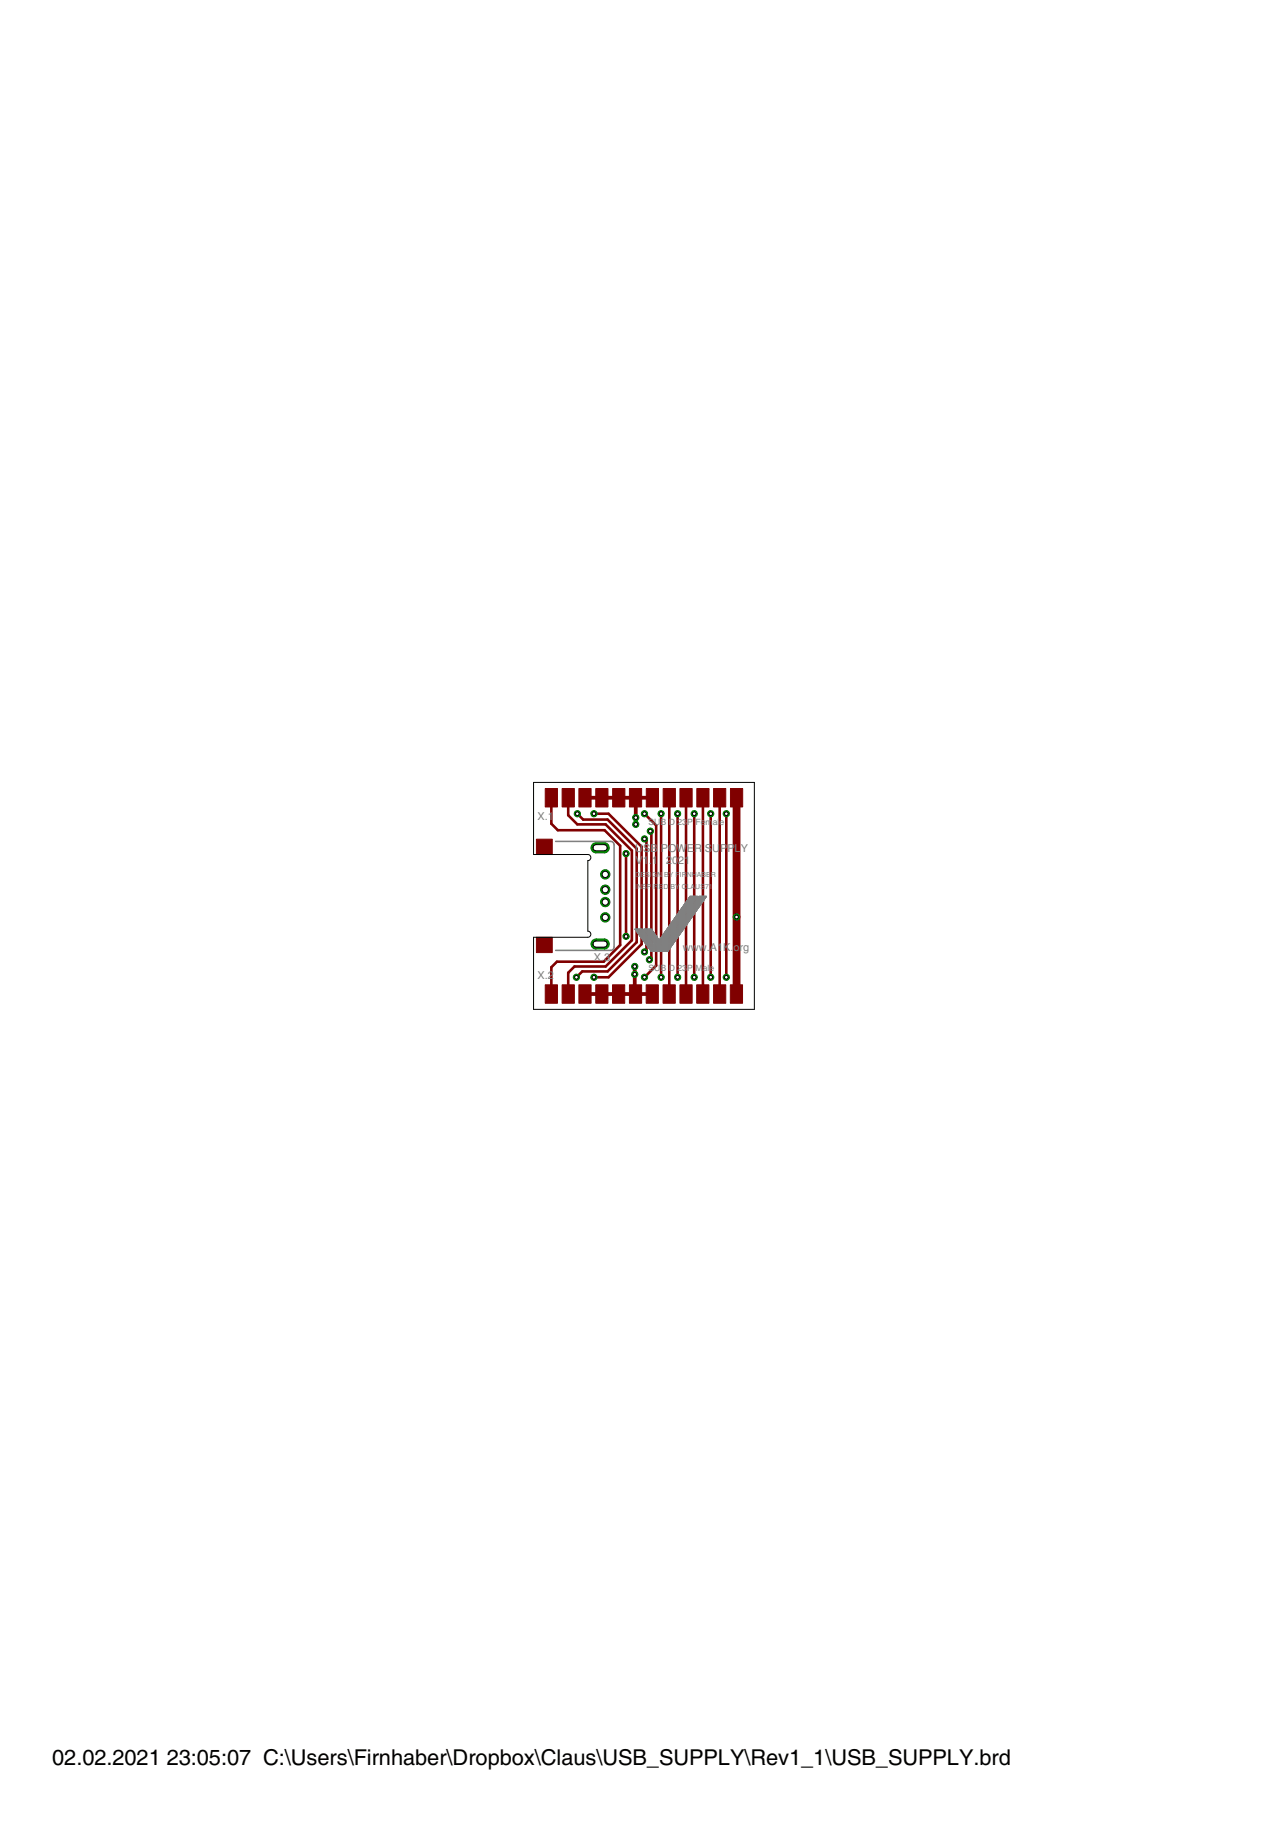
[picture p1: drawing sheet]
<svg xmlns="http://www.w3.org/2000/svg" width="210mm" height="297mm" viewBox="0 0 210 297" stroke-linecap="round" stroke-linejoin="round" font-family="sans-serif">
<g fill="#800000" stroke="#800000" stroke-width=".16">
<path d="M108.1 128.5h2v3h-2z"/>
<path d="M110.8 128.5h2v3h-2z"/>
<path d="M113.6 128.5h1.9v3h-1.9z"/>
<path d="M116.3 128.5h2v3h-2z"/>
<path d="M119 128.5h2v3h-2z"/>
<path d="M105.3 128.5h2v3h-2z"/>
<path d="M102.6 128.5h2v3h-2z"/>
<path d="M99.8 128.5h2v3h-2z"/>
<path d="M97.1 128.5h2v3h-2z"/>
<path d="M94.3 128.5h2v3h-2z"/>
<path d="M91.6 128.5h2v3h-2z"/>
<path d="M88.9 128.5h1.9v3h-1.9z"/>
<path d="M99.8 160.5h2v3h-2z"/>
<path d="M97.1 160.5h2v3h-2z"/>
<path d="M94.3 160.5h2v3h-2z"/>
<path d="M91.6 160.5h2v3h-2z"/>
<path d="M88.9 160.5h1.9v3h-1.9z"/>
<path d="M102.6 160.5h2v3h-2z"/>
<path d="M105.3 160.5h2v3h-2z"/>
<path d="M108.1 160.5h1.9v3h-1.9z"/>
<path d="M110.8 160.5h2v3h-2z"/>
<path d="M113.5 160.5h2v3h-2z"/>
<path d="M116.3 160.5h2v3h-2z"/>
<path d="M119 160.5h2v3h-2z"/>
<path d="M87.4 136.7h2.6v2.5h-2.6z"/>
<path d="M87.4 152.7h2.6v2.5h-2.6z"/>
</g>
<g fill="none" stroke="#800000" stroke-width=".42">
<path d="M89.9 130v4.2l1 1.1h7.6l2.6 2.5v16.2l-2.7 2.7h-7.6l-.9 .9v4.4M92.6 130v2.8l1.5 1.5h4.6l4.3 4.3v14.6l-4.3 4.3h-5.1l-1 1v3.5M94.1 132.6l.9 .9h4l4.8 4.8v15.2l-4.8 4.8h-4.1l-1 .9M96.8 132.6h2.4l5.4 5.4v15.8l-5.4 5.4h-2.4M102 139.1v13.5M105 136.7l.3 .3v17.8l-.3 .3M105 132.6l1.9 1.9v22.8l-1.9 1.9M106 135.4l.2 .2v20.5l-.4 .3M107.7 132.6v26.6M109.1 130v32M110.4 132.6v26.6M111.8 130v32"/>
<path d="M113.1 132.6v26.6M114.6 130l-.1 32M115.8 132.6v26.6M117.3 130v32M118.4 132.6v26.6M109.1 162h.1M117.3 162h.1"/>
</g>
<path d="M120 130v32M120 162v.1M120 162h.1" fill="none" stroke="#800000" stroke-width="1.3"/>
<path d="M95.3 130h11M103.6 130v4.3M103.4 157.5v4.5M95.3 162h11" fill="none" stroke="#800000" stroke-width=".61"/>
<circle cx="98.6" cy="145" r=".76" fill="#008000" stroke="#008000" stroke-width=".16"/>
<circle cx="98.6" cy="145" r=".51" fill="#fff" stroke="#000" stroke-width=".16"/>
<circle cx="98.6" cy="147" r=".76" fill="#008000" stroke="#008000" stroke-width=".16"/>
<circle cx="98.6" cy="147" r=".51" fill="#fff" stroke="#000" stroke-width=".16"/>
<circle cx="98.6" cy="142.5" r=".76" fill="#008000" stroke="#008000" stroke-width=".16"/>
<circle cx="98.6" cy="142.5" r=".51" fill="#fff" stroke="#000" stroke-width=".16"/>
<circle cx="98.6" cy="149.5" r=".76" fill="#008000" stroke="#008000" stroke-width=".16"/>
<circle cx="98.6" cy="149.5" r=".51" fill="#fff" stroke="#000" stroke-width=".16"/>
<path d="M96.7 137.6l.5-.2h1.3a.7 .7 0 0 1 .6 .7 .7 .7 0 0 1-.5 .7h-1.5a.7 .7 0 0 1-.6-.5 .7 .7 0 0 1 .2-.7zM96.7 153.2l.5-.1h1.3a.7 .7 0 0 1 .6 .7 .7 .7 0 0 1-.5 .7h-1.5a.7 .7 0 0 1-.6-.5 .7 .7 0 0 1 .2-.8z" fill="none" stroke="#008000" stroke-width=".42"/>
<circle cx="102" cy="152.6" r=".51" fill="#008000" stroke="#008000" stroke-width=".16"/>
<circle cx="102" cy="152.6" r=".3" fill="#fff" stroke="#000" stroke-width=".16"/>
<circle cx="102" cy="139.1" r=".51" fill="#008000" stroke="#008000" stroke-width=".16"/>
<circle cx="102" cy="139.1" r=".3" fill="#fff" stroke="#000" stroke-width=".16"/>
<circle cx="96.8" cy="159.2" r=".51" fill="#008000" stroke="#008000" stroke-width=".16"/>
<circle cx="96.8" cy="159.2" r=".3" fill="#fff" stroke="#000" stroke-width=".16"/>
<circle cx="96.8" cy="132.6" r=".51" fill="#008000" stroke="#008000" stroke-width=".16"/>
<circle cx="96.8" cy="132.6" r=".3" fill="#fff" stroke="#000" stroke-width=".16"/>
<circle cx="105.8" cy="156.4" r=".51" fill="#008000" stroke="#008000" stroke-width=".16"/>
<circle cx="105.8" cy="156.4" r=".3" fill="#fff" stroke="#000" stroke-width=".16"/>
<circle cx="106" cy="135.4" r=".51" fill="#008000" stroke="#008000" stroke-width=".16"/>
<circle cx="106" cy="135.4" r=".3" fill="#fff" stroke="#000" stroke-width=".16"/>
<circle cx="107.7" cy="159.2" r=".51" fill="#008000" stroke="#008000" stroke-width=".16"/>
<circle cx="107.7" cy="159.2" r=".3" fill="#fff" stroke="#000" stroke-width=".16"/>
<circle cx="107.7" cy="132.6" r=".51" fill="#008000" stroke="#008000" stroke-width=".16"/>
<circle cx="107.7" cy="132.6" r=".3" fill="#fff" stroke="#000" stroke-width=".16"/>
<circle cx="113.1" cy="159.2" r=".51" fill="#008000" stroke="#008000" stroke-width=".16"/>
<circle cx="113.1" cy="159.2" r=".3" fill="#fff" stroke="#000" stroke-width=".16"/>
<circle cx="113.1" cy="132.6" r=".51" fill="#008000" stroke="#008000" stroke-width=".16"/>
<circle cx="113.1" cy="132.6" r=".3" fill="#fff" stroke="#000" stroke-width=".16"/>
<circle cx="118.4" cy="159.2" r=".51" fill="#008000" stroke="#008000" stroke-width=".16"/>
<circle cx="118.4" cy="159.2" r=".3" fill="#fff" stroke="#000" stroke-width=".16"/>
<circle cx="118.4" cy="132.6" r=".51" fill="#008000" stroke="#008000" stroke-width=".16"/>
<circle cx="118.4" cy="132.6" r=".3" fill="#fff" stroke="#000" stroke-width=".16"/>
<circle cx="120" cy="149.4" r=".51" fill="#008000" stroke="#008000" stroke-width=".16"/>
<circle cx="120" cy="149.4" r=".3" fill="#fff" stroke="#000" stroke-width=".16"/>
<circle cx="93.9" cy="159.2" r=".51" fill="#008000" stroke="#008000" stroke-width=".16"/>
<circle cx="93.9" cy="159.2" r=".3" fill="#fff" stroke="#000" stroke-width=".16"/>
<circle cx="94.1" cy="132.6" r=".51" fill="#008000" stroke="#008000" stroke-width=".16"/>
<circle cx="94.1" cy="132.6" r=".3" fill="#fff" stroke="#000" stroke-width=".16"/>
<circle cx="105" cy="155.1" r=".51" fill="#008000" stroke="#008000" stroke-width=".16"/>
<circle cx="105" cy="155.1" r=".3" fill="#fff" stroke="#000" stroke-width=".16"/>
<circle cx="105" cy="136.7" r=".51" fill="#008000" stroke="#008000" stroke-width=".16"/>
<circle cx="105" cy="136.7" r=".3" fill="#fff" stroke="#000" stroke-width=".16"/>
<circle cx="105" cy="159.2" r=".51" fill="#008000" stroke="#008000" stroke-width=".16"/>
<circle cx="105" cy="159.2" r=".3" fill="#fff" stroke="#000" stroke-width=".16"/>
<circle cx="105" cy="132.6" r=".51" fill="#008000" stroke="#008000" stroke-width=".16"/>
<circle cx="105" cy="132.6" r=".3" fill="#fff" stroke="#000" stroke-width=".16"/>
<circle cx="110.4" cy="159.2" r=".51" fill="#008000" stroke="#008000" stroke-width=".16"/>
<circle cx="110.4" cy="159.2" r=".3" fill="#fff" stroke="#000" stroke-width=".16"/>
<circle cx="110.4" cy="132.6" r=".51" fill="#008000" stroke="#008000" stroke-width=".16"/>
<circle cx="110.4" cy="132.6" r=".3" fill="#fff" stroke="#000" stroke-width=".16"/>
<circle cx="115.8" cy="159.2" r=".51" fill="#008000" stroke="#008000" stroke-width=".16"/>
<circle cx="115.8" cy="159.2" r=".3" fill="#fff" stroke="#000" stroke-width=".16"/>
<circle cx="115.8" cy="132.6" r=".51" fill="#008000" stroke="#008000" stroke-width=".16"/>
<circle cx="115.8" cy="132.6" r=".3" fill="#fff" stroke="#000" stroke-width=".16"/>
<circle cx="103.4" cy="157.5" r=".51" fill="#008000" stroke="#008000" stroke-width=".16"/>
<circle cx="103.4" cy="157.5" r=".3" fill="#fff" stroke="#000" stroke-width=".16"/>
<circle cx="103.4" cy="158.7" r=".51" fill="#008000" stroke="#008000" stroke-width=".16"/>
<circle cx="103.4" cy="158.7" r=".3" fill="#fff" stroke="#000" stroke-width=".16"/>
<circle cx="103.6" cy="134.3" r=".51" fill="#008000" stroke="#008000" stroke-width=".16"/>
<circle cx="103.6" cy="134.3" r=".3" fill="#fff" stroke="#000" stroke-width=".16"/>
<circle cx="103.6" cy="133.2" r=".51" fill="#008000" stroke="#008000" stroke-width=".16"/>
<circle cx="103.6" cy="133.2" r=".3" fill="#fff" stroke="#000" stroke-width=".16"/>
<g fill="none" stroke="#808080" stroke-width=".16">
<path d="M103.5 151.4h1.2M103.5 151.5h1.3M103.6 151.6h1.2M103.6 151.6h1.3M103.7 151.6l1.2 .1M103.7 151.7h1.2M103.7 151.7l1.3 .1M103.8 151.8h1.2M103.8 151.9h1.3M103.9 152h1.2M103.9 152l1.3 .1M104 152.1h1.2"/>
<path d="M104 152.2h1.3M104.1 152.2h1.2M104.1 152.3h1.2M104.1 152.3h1.3M104.2 152.4h1.2M104.2 152.4l1.3 .1M104.3 152.5h1.2M104.3 152.6h1.3M104.4 152.6h1.2M104.4 152.7h1.2M104.4 152.7h1.3M104.5 152.8h1.2"/>
<path d="M104.5 152.8l1.2 .1M104.6 152.9h1.2M104.6 152.9l1.2 .1M104.6 153h1.2M104.7 153h1.2M104.7 153.1h1.2M104.8 153.1l1.2 .1M104.8 153.2h1.2M104.9 153.3h1.1M104.9 153.3h1.2M104.9 153.4h1.2M104.9 151.4h1.3"/>
<path d="M104.9 153.4h1.3M105 153.5h1.2M105 151.5h1.2M105 151.5h1.3M105.1 153.5l1.2 .1M105.1 151.6h1.2M105.1 153.6h1.2M105.1 151.6l1.2 .1M105.1 153.7h1.2M105.1 151.7h1.3M105.2 153.7h1.2M105.2 151.7h1.2"/>
<path d="M105.2 153.8h1.2M105.2 151.7l1.2 .1M105.2 151.8h1.2M105.2 151.8h1.3M105.3 153.8h1.1M105.3 151.9h1.2M105.3 153.9h1.2M105.3 153.9l1.2 .1M105.3 152h1.3M105.4 154h1.2M105.4 152h1.2M105.4 154l1.2 .1"/>
<path d="M105.4 152l1.2 .1M105.4 154.1h1.2M105.4 152.1h1.3M105.5 154.1h1.2M105.5 152.1h1.2M105.5 154.2h1.2M105.5 152.2h1.2M105.5 154.2h3.9M105.5 152.2h1.3M105.6 154.2h3.8M105.6 152.3h1.2M105.6 154.3h3.7"/>
<path d="M105.6 152.4h1.2M105.6 154.4h3.7M105.7 152.4h1.2M105.7 154.5h3.5M105.7 152.4l1.2 .1M105.7 152.5h1.2M105.7 152.5h1.3M105.8 154.6h3.4M105.8 152.6h1.2M105.8 154.6h3.3M105.9 154.6h3.2M105.9 152.7h1.2"/>
<path d="M105.9 154.7h3.2M105.9 154.7h3.1M105.9 154.8h3.1M105.9 152.8h1.3M106 154.8h3M106 152.8h1.2M106 154.9h2.9M106 152.8l1.2 .1M106 152.9h1.2M106.1 154.9l1.3 .1M106.1 152.9h1.2M106.1 155h1.3"/>
<path d="M106.1 153h1.2M106.2 153.1h1.2M106.2 153.1l2.5 .1M106.2 153.2h2.5M106.3 153.2h2.3M106.3 153.3h2.3M106.4 153.4h2.1M106.4 153.5h2.1M106.5 153.5h1.9M106.5 153.6h1.9M106.6 154.5h.1M106.6 153.6h1.8"/>
<path d="M106.6 153.7h1.7M106.6 154.4h.1M106.7 153.8h1.6M106.7 153.8h1.5M106.7 154.2h.1M106.8 153.9h1.3M106.8 154.1h1.3M106.8 154h1.3M106.8 154v.1M107.1 153.7v.1M107.5 154.8h.1M107.5 154.9h1.4"/>
<path d="M107.5 155h1.4M107.5 153h1.3M107.6 155h1.2M107.6 154.6h.1M107.6 152.9h1.2M107.6 152.9h1.3M107.7 154.5v.1M107.7 155h.1M107.7 154.9h.1M107.7 152.8h1.2M107.7 152.8h1.3M107.8 152.6h1.3"/>
<path d="M107.9 154.2h.1M107.9 154.7h.1M107.9 152.5h1.3M107.9 154.1h.1M107.9 154.6h.1M108 152.3h1.3M108.1 152.3h1.2M108.1 154.1l-1.3 .1h1.3M108.2 153.9h-1.4M108.2 153.8l-1.5 .1M108.3 153.7h-1.7M108.3 154.1h1.2"/>
<path d="M108.3 151.9h1.3M108.4 154h1.2M108.4 151.9h1.2M108.4 153.9h1.2M108.4 151.8h1.2M108.4 151.8h1.3M108.5 153.8h1.2M108.5 151.7h1.2M108.5 153.7h1.2M108.5 153.7h1.3M108.5 151.6h1.3M108.6 151.5h1.3"/>
<path d="M108.7 153.5h1.2M108.7 153.1h-1.2M108.8 153.4h1.2M108.8 153.1h-1.3M108.8 153.3h1.2M108.8 153h-1.2M108.8 151.2h1.3M108.9 151.1h1.2M108.9 153.2h1.3M108.9 152.8l-1.2 .1M108.9 151.1h1.3M108.9 152.8h-1.2"/>
<path d="M108.9 151h1.3M109 153h1.2M109 152.7h-1.2M109.1 150.9h1.2M109.1 152.6h-1.2M109.1 152.5h-1.2M109.2 152.8h1.2M109.2 152.4l-1.3 .1M109.2 150.7h1.2M109.2 152.4h-1.2M109.2 150.6h1.3M109.3 154.4h-3.6"/>
<path d="M109.3 152.6h1.2M109.3 152.3h-1.2M109.3 152.2h-1.2M109.3 150.5h1.3M109.4 152.5h1.2M109.4 152.2h-1.3M109.4 152.1h-1.2M109.4 154.2h-1.2M109.5 152.1h-1.3M109.5 154.1h-1.3M109.5 154.1h-1.2M109.5 152l-1.3 .1"/>
<path d="M109.5 152.3h1.2M109.5 152h-1.3M109.5 154h.1M109.5 152h-1.2M109.5 150.2h1.3M109.6 154h-1.3M109.6 152.2h1.2M109.6 150.1h1.2M109.6 153.9h-1.2M109.6 151.8h-1.2M109.7 153.8l-1.3 .1M109.7 153.8h-1.2"/>
<path d="M109.7 149.9h1.3M109.8 151.6l-1.3 .1M109.8 153.6l-1.2 .1M109.8 151.9h1.2M109.8 151.6h-1.2M109.9 153.6h-1.3M109.9 151.8h1.2M109.9 151.5h-1.3M109.9 153.5l-1.3 .1M109.9 151.4h-1.3M109.9 151.7h1.2M109.9 151.4h-1.2"/>
<path d="M109.9 149.6h1.3M110 153.4h-1.3M110 151.3l-1.3 .1M110 151.3h-1.2M110 149.6h1.2M110 149.5h1.2M110 151.6h1.2M110 151.2h-1.2M110 149.5h1.3M110.1 153.3h-1.3M110.1 151.5h1.2M110.1 149.4h1.2"/>
<path d="M110.1 153.2h-1.3M110.1 151.4h1.3M110.1 149.4h1.3M110.1 153.2h-1.2M110.2 149.3h1.2M110.2 153.1h-1.3M110.2 153.1h-1.2M110.2 151h-1.2M110.3 150.9l-1.3 .1M110.3 153h-1.3M110.3 150.9h-1.3M110.3 152.9l-1.2 .1"/>
<path d="M110.3 151.2h1.2M110.3 152.9h-1.2M110.3 151.1h1.3M110.3 150.8h-1.2M110.3 149h1.3M110.4 152.8l-1.3 .1M110.4 151.1h1.2M110.4 150.8h-1.3M110.4 151h1.2M110.4 150.7h-1.2M110.4 149h1.2M110.4 151h1.3"/>
<path d="M110.5 152.7h-1.3M110.5 148.9h1.2M110.5 152.7h-1.2M110.5 150.6h-1.2M110.5 150.5l-1.2 .1M110.6 152.6h-1.3M110.6 150.5h-1.3M110.6 152.5h-1.3M110.6 150.4h-1.2M110.7 152.4l-1.3 .1M110.7 150.4h-1.3M110.7 152.4h-1.3"/>
<path d="M110.7 150.7h1.2M110.7 150.3h-1.3M110.7 152.4h-1.2M110.7 150.3h-1.2M110.7 148.5h1.3M110.7 150.2l-1.2 .1M110.8 150.2h-1.3M110.8 152.3h-1.3M110.8 152.2h-1.2M110.8 150.1h-1.2M110.9 152.1h-1.3M110.9 150.1h-1.3"/>
<path d="M110.9 150h-1.2M110.9 152l-1.2 .1M111 152h-1.3M111 149.9h-1.3M111 150.2h1.2M111 148.1h1.2M111 151.9h-1.2M111 149.8l-1.2 .1M111 150.1h1.3M111.1 150.1h1.2M111.1 149.8h-1.3M111.1 148h1.2"/>
<path d="M111.1 151.8h-1.3M111.1 149.7h-1.2M111.1 147.9h1.3M111.2 149.6h-1.3M111.2 151.7h-1.3M111.2 151.6l-1.2 .1M111.2 149.9h1.2M111.2 149.9h1.3M111.3 147.7h1.2M111.3 151.6h-1.3M111.3 149.5h-1.3M111.3 149.8h1.2"/>
<path d="M111.3 151.5h-1.3M111.3 147.7h1.3M111.4 147.6h1.2M111.4 151.4h-1.2M111.4 151.3l-1.2 .1M111.4 149.6h1.2M111.4 151.3h-1.2M111.4 149.6h1.3M111.4 149.2h-1.2M111.5 149.5h1.2M111.5 151.3h-1.3M111.5 149.2h-1.3"/>
<path d="M111.5 151.2h-1.2M111.5 149.5h1.3M111.5 149.1l-1.2 .1M111.5 147.4h1.2M111.5 147.4h1.3M111.5 149.4h1.3M111.5 149.1h-1.2M111.5 147.3h1.3M111.6 151.2h-1.3M111.6 149.1h-1.3M111.6 149.3h1.2M111.6 149h-1.2"/>
<path d="M111.6 149.3h1.3M111.7 148.9h-1.3M111.7 149.2h1.2M111.7 150.9l-1.2 .1M111.7 150.9h-1.2M111.7 148.8h-1.2M111.8 150.9h-1.3M111.8 148.8h-1.3M111.8 150.8h-1.2M111.8 149h1.3M111.8 148.7l-1.2 .1M111.8 148.7h-1.2"/>
<path d="M111.9 150.7h-1.3M111.9 149h1.2M111.9 148.7h-1.3M111.9 146.9h1.2M111.9 148.6h-1.3M111.9 150.6h-1.2M111.9 148.6h-1.2M112 150.6h-1.3M112 146.7h1.2M112 150.5l-1.3 .1M112 148.5h-1.3M112 150.5h-1.2"/>
<path d="M112 148.4h-1.2M112.1 150.5h-1.3M112.1 148.4h-1.3M112.1 150.4h-1.3M112.1 148.3l-1.3 .1M112.1 148.3h-1.3M112.1 150.3h-1.2M112.1 148.3h-1.2M112.1 146.5h1.3M112.2 150.3h-1.3M112.2 148.2h-1.3M112.2 148.5h1.2"/>
<path d="M112.2 150.2l-1.3 .1M112.2 148.2h-1.2M112.2 146.4h1.3M112.2 150.2h-1.2M112.2 148.1h-1.2M112.2 146.3h1.3M112.3 146.3h1.2M112.3 148l-1.3 .1M112.3 150.1h-1.2M112.4 150h-1.3M112.4 148.2h1.2M112.4 147.9h-1.3"/>
<path d="M112.4 149.9h-1.2M112.4 147.8l-1.2 .1M112.4 146h1.3M112.5 147.8h-1.3M112.5 146h1.2M112.5 149.8h-1.2M112.5 147.7h-1.2M112.6 149.7h-1.3M112.6 148h1.2M112.6 147.9h1.2M112.6 149.7h-1.2M112.6 149.6h-1.2"/>
<path d="M112.6 147.5h-1.2M112.7 147.5h-1.3M112.7 147.4h-1.2M112.7 149.5h-1.2M112.8 147.6h1.2M112.8 147.3h-1.2M112.8 149.4h-1.2M112.8 147.2l-1.2 .1M112.9 147.5h1.2M112.9 147.2h-1.3M112.9 149.2h-1.2M112.9 147.2h-1.2"/>
<path d="M112.9 147.1h-1.2M113 149.1l-1.3 .1M113 147.4h1.2M113 147.1h-1.3M113 149.1h-1.2M113 147.3h1.3M113 147h-1.2M113.1 149h-1.3M113.1 146.9l-1.3 .1M113.1 147.2h1.2M113.1 146.9h-1.3M113.1 148.9h-1.2"/>
<path d="M113.2 148.9h-1.3M113.2 146.8h-1.3M113.2 148.8h-1.2M113.2 146.7h-1.2M113.3 148.7l-1.3 .1M113.3 146.7h-1.3M113.3 148.7h-1.3M113.3 146.6h-1.3M113.3 146.6h-1.2M113.3 148.7h-1.2M113.3 146.9h1.3M113.3 148.6h-1.2"/>
<path d="M113.3 146.5l-1.2 .1M113.4 146.5h-1.3M113.4 148.6h-1.3M113.4 148.5h-1.2M113.4 146.7h1.2M113.5 148.5h-1.3M113.5 146.4h-1.3M113.5 148.4h-1.3M113.5 148.4h-1.2M113.5 148.3l-1.2 .1M113.5 146.3h-1.2M113.6 148.3h-1.3"/>
<path d="M113.6 146.2h-1.3M113.6 148.3h-1.2M113.6 146.2h-1.2M113.6 148.2h-1.2M113.6 146.1l-1.2 .1M113.7 146.1h-1.3M113.7 148.1h-1.3M113.7 146.3h1.2M113.7 148.1h-1.2M113.7 146.3h1.3M113.7 148l-1.2 .1M113.8 148h-1.3"/>
<path d="M113.9 147.9h-1.3M113.9 147.8l-1.3 .1M113.9 147.8h-1.3M113.9 146h1.2M113.9 147.8h-1.2M114 147.7h-1.3M114 147.7h-1.2M114 147.6l-1.2 .1M114.1 147.6h-1.3M114.2 147.4h-1.3M114.2 147.4h-1.2M114.3 147.3h-1.3"/>
<path d="M114.3 147.2l-1.2 .1M114.4 147.2h-1.3M114.4 147.1h-1.2M114.4 147h-1.2M114.5 147h-1.3M114.5 146.9l-1.2 .1M114.6 146.9h-1.3M114.6 146.8h-1.2M114.7 146.7h-1.3M114.7 146.7h-1.2M114.7 146.6h-1.2M114.8 146.6h-1.3"/>
<path d="M114.8 146.5l-1.3 .1M114.8 146.5h-1.2M114.9 146.5h-1.3M114.9 146.4h-1.3M114.9 146.4h-1.2M115 146.3h-1.3M115 146.2h-1.2M115.1 146.2h-1.3M115.1 146.1l-1.3 .1M115.1 146.1h-1.2M115.1 146l-1.2 .1"/>
</g>
<g fill="#808080" stroke="#808080" stroke-width=".16">
<path d="M106 154.3h.8v.3h-.8z"/>
<path d="M106.1 154.5h.5v.5h-.5z"/>
<path d="M106.2 155h1.1z"/>
<path d="M107.3 154.4h.9v.5h-.9z"/>
<path d="M107.6 154.8h1.2v.2h-1.2z"/>
<path d="M107.5 154.1h.6v.4h-.6z"/>
<path d="M107.9 154.2h.4v.2h-.4z"/>
<path d="M107.9 153.8h.2v.4h-.2z"/>
<path d="M107.9 153.7h.3v.2h-.3z"/>
<path d="M108.1 153.8h.1z"/>
<path d="M108.4 153.4h.1z"/>
<path d="M108.6 153.6v.1z"/>
<path d="M109.3 154h.2v.1h-.2z"/>
<path d="M109.4 153.9l.1 .1z"/>
<path d="M106.9 153.3h.6v.6h-.6z"/>
<path d="M106.8 153.9h.2v.2h-.2z"/>
</g>
<path d="M90.6 137.1h8.9l.3 .1 .3 .4v16.7l-.1 .3-.5 .3h-8.9" fill="none" stroke="#808080" stroke-width=".25"/>
<path d="M87 127.5h35.9v37h-35.9v-11.8h8.8a.5 .5 0 0 0 .5-.5 .5 .5 0 0 0-.5-.5v-11.5a.5 .5 0 0 0 .5-.5 .5 .5 0 0 0-.5-.5h-8.8zM96.8 137.8l.3-.2h1.4a.51 .51 0 0 1 .5 .5 .51 .51 0 0 1-.5 .5h-1.4a.5 .5 0 0 1-.4-.3 .5 .5 0 0 1 .1-.5zM96.8 153.5l.3-.2h1.4a.5 .5 0 0 1 .5 .5 .5 .5 0 0 1-.5 .5h-1.4a.5 .5 0 0 1-.4-.3 .5 .5 0 0 1 .1-.5z" fill="none" stroke="#000" stroke-width=".16"/>
<g font-size="4.1">
<text x="8.5" y="287.5">02.02.2021</text>
<text x="27.2" y="287.5">23:05:07 C:\Users\Firnhaber\Dropbox\Claus\USB_SUPPLY\Rev1_1\USB_SUPPLY.brd</text>
</g>
<g font-size="2.1" fill="#808080">
<text x="87.6" y="133.7">X.1</text>
<text x="103.5" y="138.9">U</text>
<text x="103.6" y="140.8">V</text>
<text x="104.7" y="140.8">1</text>
<text x="104.8" y="138.9">SB</text>
<text x="105.7" y="140.8">.</text>
<text x="106.2" y="140.8">1</text>
<text x="107.7" y="138.9">POW</text>
<text x="108.5" y="140.8">2</text>
<text x="109.5" y="140.8">0</text>
<text x="110.5" y="140.8">21</text>
<text x="111.9" y="138.9">ER</text>
<text x="114.9" y="138.9">S</text>
<text x="116.1" y="138.9">U</text>
<text x="117.4" y="138.9">P</text>
<text x="118.5" y="138.9">PLY</text>
<text x="111.3" y="154.9">www</text>
<text x="115.2" y="154.9">.A1</text>
<text x="117.8" y="154.9">K.o</text>
<text x="120.5" y="154.9">rg</text>
<text x="87.6" y="159.5">X.2</text>
<text x="96.8" y="156.5">X.3</text>
</g>
<g font-size="1.6" fill="#808080">
<text x="105.7" y="134.5">SUB D 23</text>
<text x="112" y="134.5">P</text>
<text x="113.3" y="134.5">Fe</text>
<text x="115" y="134.5">m</text>
<text x="116.2" y="134.5">ale</text>
<text x="105.7" y="158.3">SUB D 23</text>
<text x="112" y="158.3">P</text>
<text x="113.3" y="158.3">Male</text>
</g>
<g font-size="1.3" fill="#808080">
<text x="103.5" y="142.9">DESI</text>
<text x="106.2" y="142.9">G</text>
<text x="107.1" y="142.9">N</text>
<text x="108.2" y="142.9">BY F</text>
<text x="110.8" y="142.9">IR</text>
<text x="111.9" y="142.9">NHABE</text>
<text x="115.9" y="142.9">R</text>
<text x="103.5" y="144.9">I</text>
<text x="103.9" y="144.9">N</text>
<text x="104.7" y="144.9">S</text>
<text x="105.4" y="144.9">P</text>
<text x="106.2" y="144.9">I</text>
<text x="106.5" y="144.9">RE</text>
<text x="108.1" y="144.9">D</text>
<text x="109.2" y="144.9">BY</text>
<text x="111.1" y="144.9">C</text>
<text x="111.9" y="144.9">LA</text>
<text x="113.3" y="144.9">US</text>
<text x="114.9" y="144.9">71</text>
</g>
</svg>
